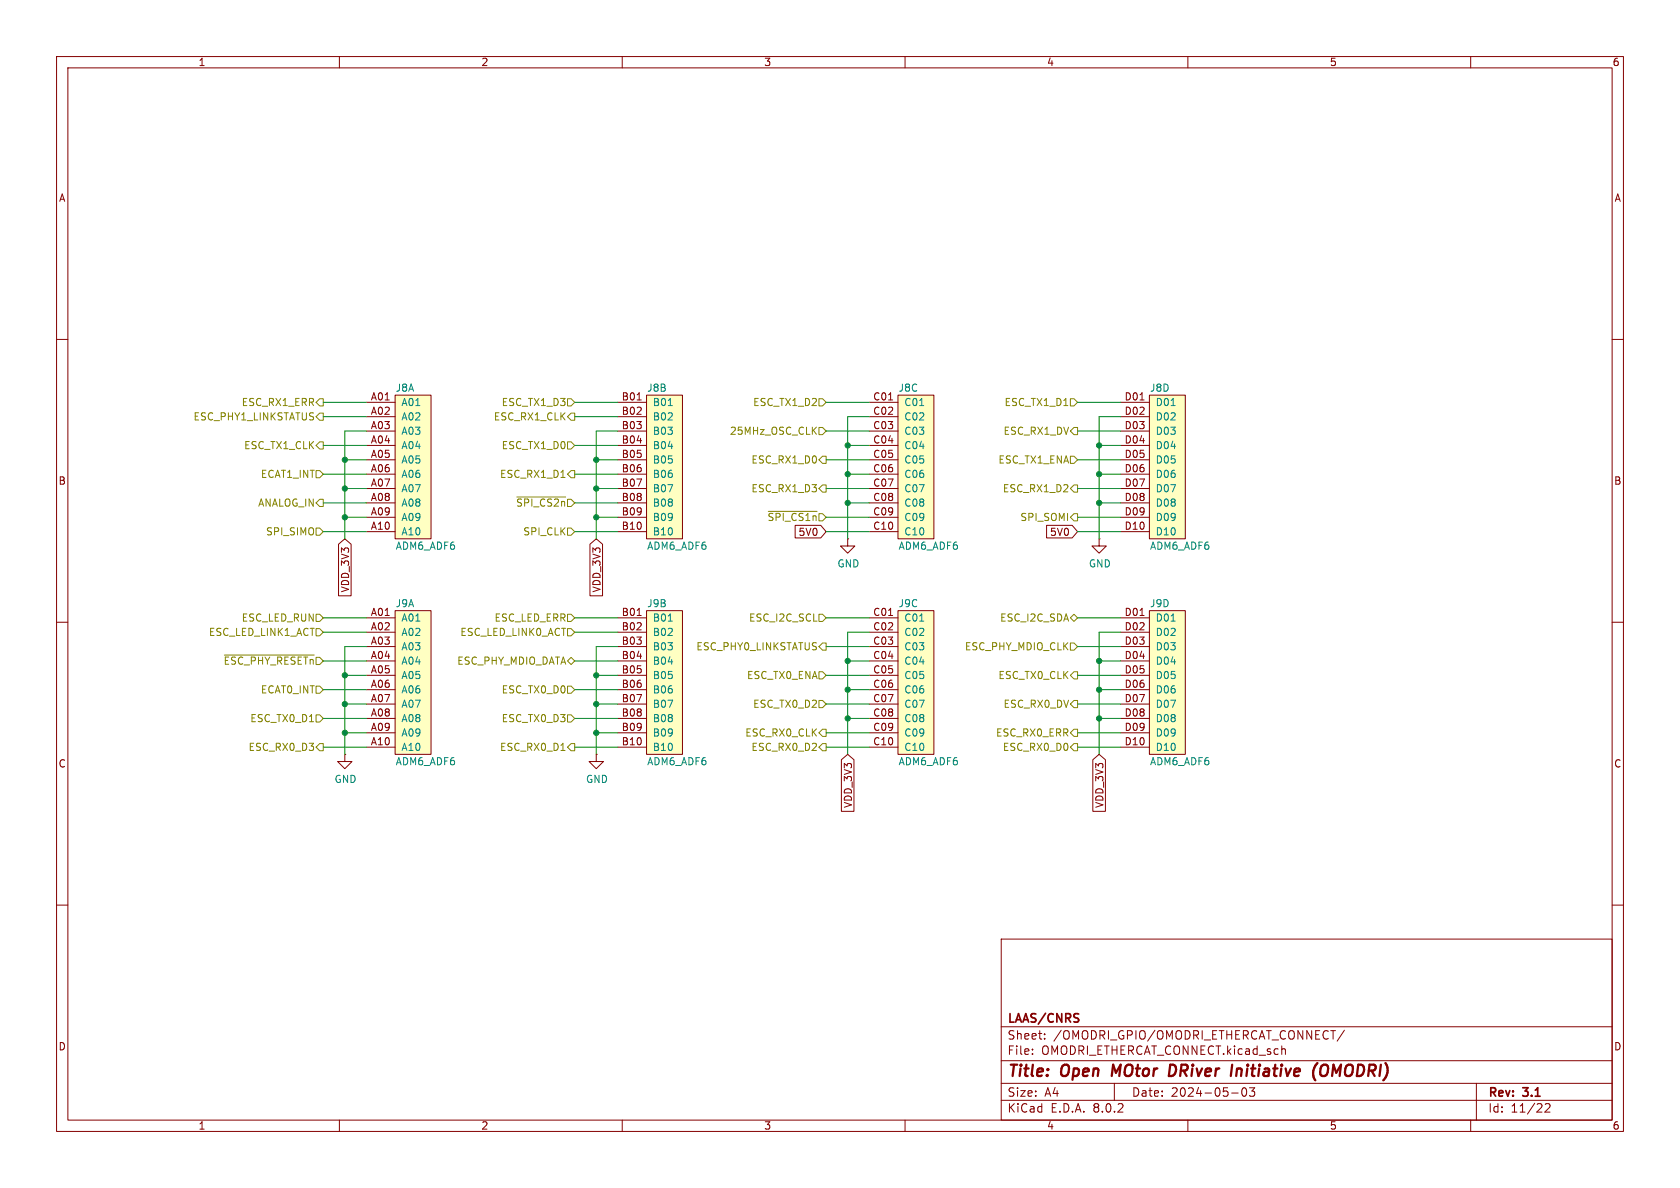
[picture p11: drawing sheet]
<svg xmlns="http://www.w3.org/2000/svg" width="297mm" height="210mm" viewBox="0 0 297 210" stroke-linecap="round" stroke-linejoin="round" font-family="sans-serif">
<g fill="none" stroke="#840000" stroke-width=".18">
<path d="M10 10h277v190h-277zM12 12h273v186h-273zM60 10v2M110 10v2M160 10v2M210 10v2M260 10v2M10 60h2M285 60h2M10 110h2M285 110h2M10 160h2"/>
<path d="M285 160h2M177 166h108v32h-108zM60 198v2M110 198v2M160 198v2M177 194.5h108M177 191.5h108M177 187.5h108M177 181.5h108M182.5 186.3v.1M182.5 185.5v.1M184.7 183.6v.1"/>
<path d="M184.7 182.8v.1M197 191.5v3M210 198v2M217.7 193.2h1.2M219.7 192.4l.2-.1a.81 .81 0 0 1 .6 .6 .81 .81 0 0 1-.3 .8l-.2 .1a.81 .81 0 0 1-.3-1.4zM220.9 192.3h.9l-.5 .6 .4 .1v.7l-.2 .1h-.4l-.2-.1M227 185.4l.2 .2v.8M237.7 182.1l-1.3 2M260 198v2M261 191.5v6.5M273.2 195.2l.5-.1 .3 .1v.3l-.9 1.1h.9"/>
</g>
<path d="M196.8 188.2l-.3 2M207.6 188.3l-.7-.1-.3 2h.5l.5-.3M218.7 188.9l-.2 1.3M219.3 188.9l-.6 .2M232.3 190.6l.2 .4M232.9 187.9l-.6 .9M234.6 188.3a.73 .73 0 0 0-1.1 .6l-.1 .6v.4l.2 .2a.71 .71 0 0 0 1-.2" fill="none" stroke="#840000" stroke-width=".4"/>
<path d="M203.2 69.9h6.3v25.4h-6.3z" fill="#ffffc2"/>
<path d="M198.1 71.1h5.1M198.1 73.7h5.1M198.1 76.2h5.1M198.1 78.7h5.1M201.5 70.7h.8M203.2 69.9h6.3v25.4h-6.3zM198.1 81.3h5.1M198.1 83.8h5.1M198.1 86.4h5.1M198.1 88.9h5.1M198.1 91.4h5.1M198.1 94h5.1" fill="none" stroke="#840000" stroke-width=".18"/>
<path d="M207 71.7h.8" fill="none" stroke="#008484" stroke-width=".18"/>
<path d="M114.3 69.9h6.3v25.4h-6.3z" fill="#ffffc2"/>
<g fill="none" stroke="#840000" stroke-width=".18">
<path d="M109.2 71.1h5.1M109.2 73.7h5.1M109.2 76.2h5.1M109.2 78.7h5.1M112.6 70.7h.8M114.3 69.9h6.3v25.4h-6.3zM109.2 81.3h5.1M109.2 83.8h5.1M109.2 86.4h5.1M109.2 88.9h5.1M109.2 91.4h5.1M109.2 94h5.1"/>
<path d="M149.9 95.3v1.2h1.2l-1.2 1.3-1.3-1.3h1.3M149.9 95.3h.1M105.4 133.4v1.2h1.3l-1.3 1.3-1.3-1.3h1.3M105.4 133.4h.1"/>
</g>
<path d="M118.1 71.7h.8" fill="none" stroke="#008484" stroke-width=".18"/>
<path d="M69.8 69.9h6.4v25.4h-6.4z" fill="#ffffc2"/>
<g fill="none" stroke="#840000" stroke-width=".18">
<path d="M64.8 71.1h5M64.8 73.7h5M64.8 76.2h5M64.8 78.7h5M69.8 69.9h6.4v25.4h-6.4zM64.8 81.3h5M64.8 83.8h5M64.8 86.4h5M64.8 88.9h5M64.8 91.4h5M64.8 94h5M61 133.4v1.2h1.2l-1.2 1.3-1.3-1.3h1.3"/>
<path d="M61 133.4h.1"/>
</g>
<path d="M158.7 108h6.4v25.4h-6.4z" fill="#ffffc2"/>
<g fill="none" stroke="#840000" stroke-width=".18">
<path d="M194.3 95.3v1.2h1.3l-1.3 1.3-1.3-1.3h1.3M194.3 95.3h.1M153.7 109.2h5M153.7 111.8h5M153.7 114.3h5M153.7 116.8h5M153.7 119.4h5M157.1 108.8h.7M158.7 108h6.4v25.4h-6.4zM153.7 121.9h5M153.7 124.5h5M153.7 127h5"/>
<path d="M153.7 129.5h5M153.7 132.1h5"/>
</g>
<path d="M162.6 109.8h.7" fill="none" stroke="#008484" stroke-width=".18"/>
<path d="M203.2 108h6.3v25.4h-6.3z" fill="#ffffc2"/>
<path d="M198.1 109.2h5.1M198.1 111.8h5.1M198.1 114.3h5.1M198.1 116.8h5.1M198.1 119.4h5.1M201.5 108.8h.8M203.2 108h6.3v25.4h-6.3zM198.1 121.9h5.1M198.1 124.5h5.1M198.1 127h5.1M198.1 129.5h5.1M198.1 132.1h5.1" fill="none" stroke="#840000" stroke-width=".18"/>
<path d="M207 109.8h.8" fill="none" stroke="#008484" stroke-width=".18"/>
<path d="M114.3 108h6.3v25.4h-6.3z" fill="#ffffc2"/>
<path d="M109.2 109.2h5.1M109.2 111.8h5.1M109.2 114.3h5.1M109.2 116.8h5.1M109.2 119.4h5.1M112.6 108.8h.8M114.3 108h6.3v25.4h-6.3zM109.2 121.9h5.1M109.2 124.5h5.1M109.2 127h5.1M109.2 129.5h5.1M109.2 132.1h5.1" fill="none" stroke="#840000" stroke-width=".18"/>
<path d="M118.1 109.8h.8" fill="none" stroke="#008484" stroke-width=".18"/>
<path d="M158.7 69.9h6.4v25.4h-6.4z" fill="#ffffc2"/>
<path d="M153.7 71.1h5M153.7 73.7h5M153.7 76.2h5M153.7 78.7h5M157.1 70.7h.7M158.7 69.9h6.4v25.4h-6.4zM153.7 81.3h5M153.7 83.8h5M153.7 86.4h5M153.7 88.9h5M153.7 91.4h5M153.7 94h5" fill="none" stroke="#840000" stroke-width=".18"/>
<path d="M162.6 71.7h.7" fill="none" stroke="#008484" stroke-width=".18"/>
<path d="M69.8 108h6.4v25.4h-6.4z" fill="#ffffc2"/>
<g fill="none" stroke="#840000" stroke-width=".18">
<path d="M59.8 96.2l1.2-.9 1.1 .9v9.1h-2.3zM104.3 96.2l1.1-.9 1.1 .9v9.1h-2.2zM140.6 92.9h4.5l.9 1.1-.9 1.1h-4.5zM185 92.9h4.5l1 1.1-1 1.1h-4.5zM64.8 109.2h5M64.8 111.8h5M64.8 114.3h5M64.8 116.8h5M64.8 119.4h5M69.8 108h6.4v25.4h-6.4zM64.8 121.9h5M64.8 124.5h5"/>
<path d="M64.8 127h5M64.8 129.5h5M64.8 132.1h5M148.7 134.3l1.2-.9 1.1 .9v9.1h-2.3zM193.2 134.3l1.1-.9 1.1 .9v9.1h-2.2z"/>
</g>
<g fill="none" stroke="#848400" stroke-width=".18">
<path d="M55.9 71.1l.6-.6h.6v1.3h-.6zM56.5 73h.6v1.3h-.6l-.6-.6zM56.5 78.1h.6v1.3h-.6l-.6-.7zM100.3 78.1h.7l.6 .6-.6 .7h-.7zM100.3 70.5h.7l.6 .6-.6 .7h-.7zM101 73h.6v1.3h-.6l-.7-.6zM144.8 75.6h.6l.6 .6-.6 .6h-.6zM144.8 70.5h.6l.6 .6-.6 .7h-.6zM189.2 70.5h.7l.6 .6-.6 .7h-.7zM189.2 76.2l.7-.6h.6v1.2h-.6zM55.9 83.2h.6l.6 .6-.6 .7h-.6zM55.9 93.3h.6l.6 .7-.6 .6h-.6z"/>
<path d="M56.5 88.3h.6v1.2h-.6l-.6-.6zM91.4 87.9h8.6M99.2 84.4h.7M100.3 93.3h.7l.6 .7-.6 .6h-.7zM100.3 83.8l.7-.6h.6v1.3h-.6zM135.8 90.4h8.7M145.4 80.6h.6v1.3h-.6l-.6-.6zM145.4 85.7h.6v1.3h-.6l-.6-.6zM189.2 91.4l.7-.6h.6v1.3h-.6zM189.2 86.4l.7-.7h.6v1.3h-.6zM189.2 80.6h.7l.6 .7-.6 .6h-.7zM39.7 115.8h15.9"/>
<path d="M55.9 111.1h.6l.6 .7-.6 .6h-.6zM55.9 108.6h.6l.6 .6-.6 .7h-.6zM100.3 111.1h.7l.6 .7-.6 .6h-.7zM100.3 116.8l.7-.6 .6 .6-.6 .7zM100.3 108.6h.7l.6 .6-.6 .7h-.7zM144.8 108.6h.6l.6 .6-.6 .7h-.6zM144.8 118.7h.6l.6 .7-.6 .6h-.6zM145.4 113.7h.6v1.2h-.6l-.6-.6zM189.2 113.7h.7l.6 .6-.6 .6h-.7zM189.2 109.2l.7-.6 .6 .6-.6 .7zM189.9 118.7h.6v1.3h-.6l-.7-.6zM55.9 126.4h.6l.6 .6-.6 .6h-.6z"/>
<path d="M55.9 121.3h.6l.6 .6-.6 .7h-.6zM56.5 131.4h.6v1.3h-.6l-.6-.6zM99.2 132.7h.7M100.3 126.4h.7l.6 .6-.6 .6h-.7zM100.3 121.3h.7l.6 .6-.6 .7h-.7zM101 131.4h.6v1.3h-.6l-.7-.6zM144.8 123.8h.6l.6 .7-.6 .6h-.6zM145.4 131.4h.6v1.3h-.6l-.6-.6zM145.4 128.9h.6v1.3h-.6l-.6-.7zM189.9 123.8h.6v1.3h-.6l-.7-.6zM189.9 128.9h.6v1.3h-.6l-.7-.7zM189.9 131.4h.6v1.3h-.6l-.7-.6z"/>
</g>
<g fill="none" stroke="#008400" stroke-width=".18">
<path d="M57.1 71.1h7.7M57.1 78.7h7.7M57.1 73.7h7.7M64.8 76.2h-3.8v19.1M101.6 71.1h7.6M101.6 78.7h7.6M101.6 73.7h7.6M109.2 76.2h-3.8v19.1M146 71.1h7.7M146 76.2h7.7M149.9 78.7h3.8M153.7 73.7h-3.8v21.6"/>
<path d="M190.5 71.1h7.6M190.5 76.2h7.6M194.3 78.7h3.8M198.1 73.7h-3.8v21.6M57.1 94h7.7M57.1 88.9h7.7M57.1 83.8h7.7M61 86.4h3.8M61 91.4h3.8M61 81.3h3.8M101.6 94h7.6M101.6 88.9h7.6"/>
<path d="M101.6 83.8h7.6M105.4 86.4h3.8M105.4 91.4h3.8M105.4 81.3h3.8M146 86.4h7.7M146 91.4h7.7M146 94h7.7M146 81.3h7.7M149.9 88.9h3.8M149.9 83.8h3.8M190.5 86.4h7.6M190.5 91.4h7.6"/>
<path d="M190.5 94h7.6M190.5 81.3h7.6M194.3 88.9h3.8M194.3 83.8h3.8M57.1 109.2h7.7M57.1 111.8h7.7M57.1 116.8h7.7M61 119.4h3.8M64.8 114.3h-3.8v19.1M101.6 109.2h7.6M101.6 111.8h7.6M101.6 116.8h7.6"/>
<path d="M105.4 119.4h3.8M109.2 114.3h-3.8v19.1M146 109.2h7.7M146 119.4h7.7M146 114.3h7.7M149.9 116.8h3.8M153.7 111.8h-3.8v21.6M190.5 109.2h7.6M190.5 119.4h7.6M190.5 114.3h7.6M194.3 116.8h3.8M198.1 111.8h-3.8v21.6"/>
<path d="M57.1 132.1h7.7M57.1 127h7.7M57.1 121.9h7.7M61 129.5h3.8M61 124.5h3.8M101.6 132.1h7.6M101.6 127h7.6M101.6 121.9h7.6M105.4 129.5h3.8M105.4 124.5h3.8M146 132.1h7.7M146 129.5h7.7"/>
<path d="M146 124.5h7.7M149.9 127h3.8M149.9 121.9h3.8M190.5 132.1h7.6M190.5 129.5h7.6M190.5 124.5h7.6M194.3 127h3.8M194.3 121.9h3.8"/>
</g>
<g fill="#008400" stroke="#008400" stroke-width=".18">
<circle cx="149.9" cy="83.8" r=".46"/>
<circle cx="149.9" cy="88.9" r=".46"/>
<circle cx="194.3" cy="83.8" r=".46"/>
<circle cx="194.3" cy="88.9" r=".46"/>
<circle cx="194.3" cy="78.7" r=".46"/>
<circle cx="149.9" cy="78.7" r=".46"/>
<circle cx="61" cy="91.4" r=".46"/>
<circle cx="61" cy="86.4" r=".46"/>
<circle cx="61" cy="124.5" r=".46"/>
<circle cx="61" cy="119.4" r=".46"/>
<circle cx="61" cy="81.3" r=".46"/>
<circle cx="61" cy="129.5" r=".46"/>
<circle cx="194.3" cy="127" r=".46"/>
<circle cx="194.3" cy="121.9" r=".46"/>
<circle cx="194.3" cy="116.8" r=".46"/>
<circle cx="105.4" cy="124.5" r=".46"/>
<circle cx="105.4" cy="91.4" r=".46"/>
<circle cx="105.4" cy="119.4" r=".46"/>
<circle cx="105.4" cy="86.4" r=".46"/>
<circle cx="105.4" cy="129.5" r=".46"/>
<circle cx="105.4" cy="81.3" r=".46"/>
<circle cx="149.9" cy="127" r=".46"/>
<circle cx="149.9" cy="121.9" r=".46"/>
<circle cx="149.9" cy="116.8" r=".46"/>
</g>
<g font-size="2.8" fill="#840000">
<text x="178" y="190.9">Title:</text>
<text x="187.7" y="190.9">Open</text>
<text x="197.4" y="190.9">MOtor</text>
<text x="208.3" y="190.9">DRiver</text>
<text x="220.1" y="190.9">Initiative</text>
<text x="235.3" y="190.9">(OMODRI)</text>
</g>
<g font-size="2.1" fill="#840000">
<text x="178" y="184">Sheet:</text>
<text x="178" y="181.2">LAAS/CNRS</text>
<text x="186.2" y="184">/OMODRI_GPIO/OMODRI_ETHERCAT_CONNECT/</text>
<text x="178" y="186.7">File:</text>
<text x="184.1" y="186.7">OMODRI_ETHERCAT_CONNECT.kicad_sch</text>
<text x="178" y="196.9">KiCad</text>
<text x="178" y="194.1">Size:</text>
<text x="184.7" y="194.1">A4</text>
<text x="185.7" y="196.9">E.D.A.</text>
<text x="193.3" y="196.9">8.0.2</text>
<text x="200" y="194.1">Date:</text>
<text x="207" y="194.1">2024-05-03</text>
<text x="263" y="194.3">Rev:</text>
<text x="263" y="196.9">Id:</text>
<text x="267.1" y="196.9">11/22</text>
<text x="269.4" y="194.3">3.1</text>
</g>
<g font-size="1.8" fill="#840000">
<text x="35" y="11.9">1</text>
<text x="85" y="11.9">2</text>
<text x="135" y="11.9">3</text>
<text x="185" y="11.9">4</text>
<text x="235" y="11.9">5</text>
<text x="285" y="11.9">6</text>
<text x="10.3" y="35.9">A</text>
<text x="285.3" y="35.9">A</text>
<text x="65.5" y="70.9">A01</text>
<text x="109.8" y="70.9">B01</text>
<text x="154.3" y="70.9">C01</text>
<text x="198.7" y="70.9">D01</text>
<text x="65.5" y="73.4">A02</text>
<text x="65.5" y="75.9">A03</text>
<text x="109.8" y="73.4">B02</text>
<text x="109.8" y="75.9">B03</text>
<text x="154.3" y="73.4">C02</text>
<text x="154.3" y="75.9">C03</text>
<text x="198.7" y="73.4">D02</text>
<text x="198.7" y="75.9">D03</text>
<text x="65.5" y="78.5">A04</text>
<text x="65.5" y="81">A05</text>
<text x="65.5" y="83.6">A06</text>
<text x="109.8" y="78.5">B04</text>
<text x="109.8" y="81">B05</text>
<text x="109.8" y="83.6">B06</text>
<text x="154.3" y="78.5">C04</text>
<text x="154.3" y="81">C05</text>
<text x="154.3" y="83.6">C06</text>
<text x="198.7" y="78.5">D04</text>
<text x="198.7" y="81">D05</text>
<text x="198.7" y="83.6">D06</text>
<text x="10.3" y="85.9">B</text>
<text x="65.5" y="86.1">A07</text>
<text x="65.5" y="88.6">A08</text>
<text x="109.8" y="86.1">B07</text>
<text x="109.8" y="88.6">B08</text>
<text x="154.3" y="86.1">C07</text>
<text x="154.3" y="88.6">C08</text>
<text x="198.7" y="86.1">D07</text>
<text x="198.7" y="88.6">D08</text>
<text x="285.3" y="85.9">B</text>
<text x="65.5" y="91.2">A09</text>
<text x="65.5" y="93.7">A10</text>
<text x="109.8" y="91.2">B09</text>
<text x="109.8" y="93.7">B10</text>
<text x="141.1" y="94.9">5V0</text>
<text x="154.3" y="91.2">C09</text>
<text x="154.3" y="93.7">C10</text>
<text x="185.5" y="94.9">5V0</text>
<text x="198.7" y="91.2">D09</text>
<text x="198.7" y="93.7">D10</text>
<text x="61.9" y="104.8" transform="rotate(-90 61.9 104.8)">VDD_3V3</text>
<text x="106.4" y="104.8" transform="rotate(-90 106.4 104.8)">VDD_3V3</text>
<text x="65.5" y="109">A01</text>
<text x="65.5" y="111.5">A02</text>
<text x="109.8" y="109">B01</text>
<text x="109.8" y="111.5">B02</text>
<text x="154.3" y="109">C01</text>
<text x="154.3" y="111.5">C02</text>
<text x="198.7" y="109">D01</text>
<text x="198.7" y="111.5">D02</text>
<text x="65.5" y="114">A03</text>
<text x="65.5" y="116.6">A04</text>
<text x="65.5" y="119.1">A05</text>
<text x="109.8" y="114">B03</text>
<text x="109.8" y="116.6">B04</text>
<text x="109.8" y="119.1">B05</text>
<text x="154.3" y="114">C03</text>
<text x="154.3" y="116.6">C04</text>
<text x="154.3" y="119.1">C05</text>
<text x="198.7" y="114">D03</text>
<text x="198.7" y="116.6">D04</text>
<text x="198.7" y="119.1">D05</text>
<text x="65.5" y="121.7">A06</text>
<text x="65.5" y="124.2">A07</text>
<text x="109.8" y="121.7">B06</text>
<text x="109.8" y="124.2">B07</text>
<text x="154.3" y="121.7">C06</text>
<text x="154.3" y="124.2">C07</text>
<text x="198.7" y="121.7">D06</text>
<text x="198.7" y="124.2">D07</text>
<text x="65.5" y="126.7">A08</text>
<text x="65.5" y="129.3">A09</text>
<text x="65.5" y="131.8">A10</text>
<text x="109.8" y="126.7">B08</text>
<text x="109.8" y="129.3">B09</text>
<text x="109.8" y="131.8">B10</text>
<text x="154.3" y="126.7">C08</text>
<text x="154.3" y="129.3">C09</text>
<text x="154.3" y="131.8">C10</text>
<text x="198.7" y="126.7">D08</text>
<text x="198.7" y="129.3">D09</text>
<text x="198.7" y="131.8">D10</text>
<text x="10.3" y="135.9">C</text>
<text x="285.3" y="135.9">C</text>
<text x="150.8" y="142.9" transform="rotate(-90 150.8 142.9)">VDD_3V3</text>
<text x="195.3" y="142.9" transform="rotate(-90 195.3 142.9)">VDD_3V3</text>
<text x="10.3" y="185.9">D</text>
<text x="285.3" y="185.9">D</text>
<text x="35" y="199.9">1</text>
<text x="85" y="199.9">2</text>
<text x="135" y="199.9">3</text>
<text x="185" y="199.9">4</text>
<text x="235" y="199.9">5</text>
<text x="285" y="199.9">6</text>
</g>
<g font-size="1.8" fill="#848400">
<text x="42.6" y="72">ESC_RX1_ERR</text>
<text x="88.6" y="72">ESC_TX1_D3</text>
<text x="133" y="72">ESC_TX1_D2</text>
<text x="177.5" y="72">ESC_TX1_D1</text>
<text x="34.1" y="74.5">ESC_PHY1_LINKSTATUS</text>
<text x="87.2" y="74.5">ESC_RX1_CLK</text>
<text x="128.9" y="77.1">25MHz_OSC_CLK</text>
<text x="177.3" y="77.1">ESC_RX1_DV</text>
<text x="43.1" y="79.6">ESC_TX1_CLK</text>
<text x="88.6" y="79.6">ESC_TX1_D0</text>
<text x="132.7" y="82.1">ESC_RX1_D0</text>
<text x="176.4" y="82.1">ESC_TX1_ENA</text>
<text x="45.5" y="89.8">ANALOG_IN</text>
<text x="46" y="84.7">ECAT1_INT</text>
<text x="88.3" y="84.7">ESC_RX1_D1</text>
<text x="91.1" y="89.8">~{SPI_CS2n}</text>
<text x="132.7" y="87.2">ESC_RX1_D3</text>
<text x="177.2" y="87.2">ESC_RX1_D2</text>
<text x="46.9" y="94.8">SPI_SIMO</text>
<text x="92.4" y="94.8">SPI_CLK</text>
<text x="135.6" y="92.3">~{SPI_CS1n}</text>
<text x="180.3" y="92.3">SPI_SOMI</text>
<text x="36.8" y="112.6">ESC_LED_LINK1_ACT</text>
<text x="42.6" y="110.1">ESC_LED_RUN</text>
<text x="81.3" y="112.6">ESC_LED_LINK0_ACT</text>
<text x="87.3" y="110.1">ESC_LED_ERR</text>
<text x="132.3" y="110.1">ESC_I2C_SCL</text>
<text x="176.7" y="110.1">ESC_I2C_SDA</text>
<text x="39.4" y="117.7">~{ESC_PHY_RESETn}</text>
<text x="80.7" y="117.7">ESC_PHY_MDIO_DATA</text>
<text x="123" y="115.2">ESC_PHY0_LINKSTATUS</text>
<text x="170.5" y="115.2">ESC_PHY_MDIO_CLK</text>
<text x="46" y="122.8">ECAT0_INT</text>
<text x="88.6" y="122.8">ESC_TX0_D0</text>
<text x="132" y="120.2">ESC_TX0_ENA</text>
<text x="133" y="125.3">ESC_TX0_D2</text>
<text x="176.4" y="120.2">ESC_TX0_CLK</text>
<text x="177.3" y="125.3">ESC_RX0_DV</text>
<text x="44.1" y="127.9">ESC_TX0_D1</text>
<text x="88.6" y="127.9">ESC_TX0_D3</text>
<text x="131.7" y="130.4">ESC_RX0_CLK</text>
<text x="176" y="130.4">ESC_RX0_ERR</text>
<text x="43.8" y="132.9">ESC_RX0_D3</text>
<text x="88.3" y="132.9">ESC_RX0_D1</text>
<text x="132.7" y="132.9">ESC_RX0_D2</text>
<text x="177.2" y="132.9">ESC_RX0_D0</text>
</g>
<g font-size="1.8" fill="#008484">
<text x="69.9" y="69.4">J8A</text>
<text x="70.9" y="72">A01</text>
<text x="114.3" y="69.4">J8B</text>
<text x="115.3" y="72">B01</text>
<text x="158.8" y="69.4">J8C</text>
<text x="159.8" y="72">C01</text>
<text x="203.2" y="69.4">J8D</text>
<text x="204.2" y="72">D01</text>
<text x="70.9" y="74.5">A02</text>
<text x="70.9" y="77.1">A03</text>
<text x="115.3" y="74.5">B02</text>
<text x="115.3" y="77.1">B03</text>
<text x="159.8" y="74.5">C02</text>
<text x="159.8" y="77.1">C03</text>
<text x="204.2" y="74.5">D02</text>
<text x="204.2" y="77.1">D03</text>
<text x="70.9" y="79.6">A04</text>
<text x="70.9" y="82.1">A05</text>
<text x="115.3" y="79.6">B04</text>
<text x="115.3" y="82.1">B05</text>
<text x="159.8" y="79.6">C04</text>
<text x="159.8" y="82.1">C05</text>
<text x="204.2" y="79.6">D04</text>
<text x="204.2" y="82.1">D05</text>
<text x="70.9" y="84.7">A06</text>
<text x="70.9" y="87.2">A07</text>
<text x="70.9" y="89.8">A08</text>
<text x="115.3" y="84.7">B06</text>
<text x="115.3" y="87.2">B07</text>
<text x="115.3" y="89.8">B08</text>
<text x="159.8" y="84.7">C06</text>
<text x="159.8" y="87.2">C07</text>
<text x="159.8" y="89.8">C08</text>
<text x="204.2" y="84.7">D06</text>
<text x="204.2" y="87.2">D07</text>
<text x="204.2" y="89.8">D08</text>
<text x="70.9" y="92.3">A09</text>
<text x="70.9" y="94.8">A10</text>
<text x="115.3" y="92.3">B09</text>
<text x="115.3" y="94.8">B10</text>
<text x="159.8" y="92.3">C09</text>
<text x="159.8" y="94.8">C10</text>
<text x="204.2" y="92.3">D09</text>
<text x="204.2" y="94.8">D10</text>
<text x="69.9" y="97.4">ADM6_ADF6</text>
<text x="114.3" y="97.4">ADM6_ADF6</text>
<text x="148" y="100.5">GND</text>
<text x="158.8" y="97.4">ADM6_ADF6</text>
<text x="192.4" y="100.5">GND</text>
<text x="203.2" y="97.4">ADM6_ADF6</text>
<text x="69.9" y="107.5">J9A</text>
<text x="114.3" y="107.5">J9B</text>
<text x="158.8" y="107.5">J9C</text>
<text x="203.2" y="107.5">J9D</text>
<text x="70.9" y="110.1">A01</text>
<text x="70.9" y="112.6">A02</text>
<text x="115.3" y="110.1">B01</text>
<text x="115.3" y="112.6">B02</text>
<text x="159.8" y="110.1">C01</text>
<text x="159.8" y="112.6">C02</text>
<text x="204.2" y="110.1">D01</text>
<text x="204.2" y="112.6">D02</text>
<text x="70.9" y="115.2">A03</text>
<text x="70.9" y="117.7">A04</text>
<text x="115.3" y="115.2">B03</text>
<text x="115.3" y="117.7">B04</text>
<text x="159.8" y="115.2">C03</text>
<text x="159.8" y="117.7">C04</text>
<text x="204.2" y="115.2">D03</text>
<text x="204.2" y="117.7">D04</text>
<text x="70.9" y="120.2">A05</text>
<text x="70.9" y="122.8">A06</text>
<text x="70.9" y="125.3">A07</text>
<text x="115.3" y="120.2">B05</text>
<text x="115.3" y="122.8">B06</text>
<text x="115.3" y="125.3">B07</text>
<text x="159.8" y="120.2">C05</text>
<text x="159.8" y="122.8">C06</text>
<text x="159.8" y="125.3">C07</text>
<text x="204.2" y="120.2">D05</text>
<text x="204.2" y="122.8">D06</text>
<text x="204.2" y="125.3">D07</text>
<text x="70.9" y="127.9">A08</text>
<text x="70.9" y="130.4">A09</text>
<text x="115.3" y="127.9">B08</text>
<text x="115.3" y="130.4">B09</text>
<text x="159.8" y="127.9">C08</text>
<text x="159.8" y="130.4">C09</text>
<text x="204.2" y="127.9">D08</text>
<text x="204.2" y="130.4">D09</text>
<text x="69.9" y="135.5">ADM6_ADF6</text>
<text x="70.9" y="132.9">A10</text>
<text x="114.3" y="135.5">ADM6_ADF6</text>
<text x="115.3" y="132.9">B10</text>
<text x="158.8" y="135.5">ADM6_ADF6</text>
<text x="159.8" y="132.9">C10</text>
<text x="203.2" y="135.5">ADM6_ADF6</text>
<text x="204.2" y="132.9">D10</text>
<text x="59.1" y="138.6">GND</text>
<text x="103.5" y="138.6">GND</text>
</g>
</svg>
